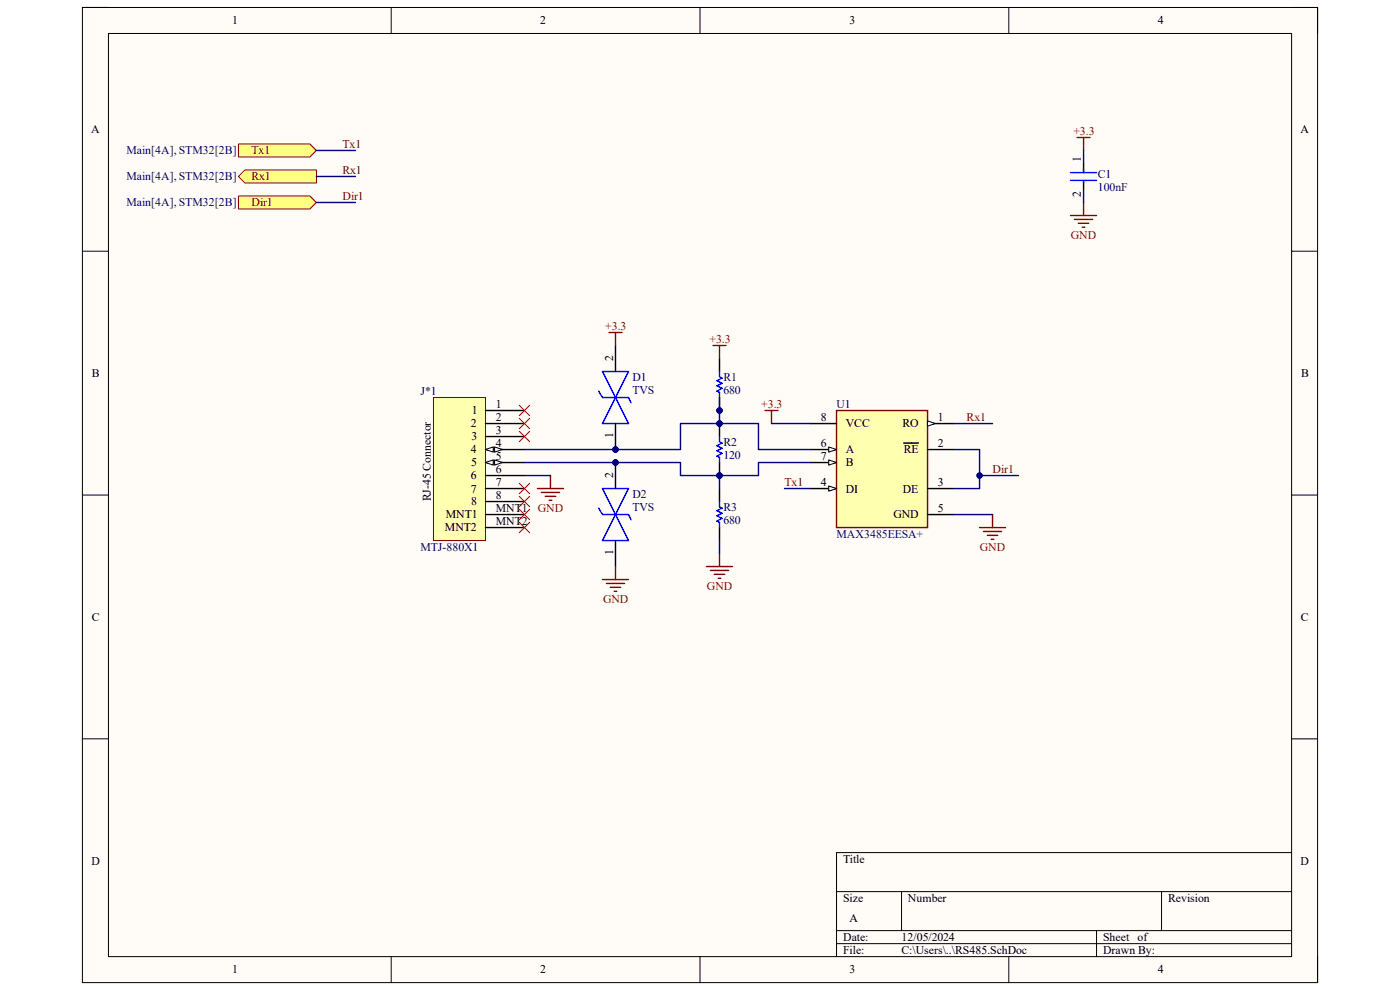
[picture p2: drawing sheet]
<svg xmlns="http://www.w3.org/2000/svg" width="297mm" height="210mm" viewBox="0 0 297 210" stroke-linecap="round" stroke-linejoin="round" font-family="sans-serif">
<path d="M17.5 1.6h262v206.8h-262z" fill-rule="evenodd" fill="#fffcf8"/>
<path d="M17.5 1.6h262v206.8h-262z" fill="none" stroke="#000" stroke-width=".21"/>
<path d="M23 7.1h251v195.8h-251z" fill-rule="evenodd" fill="#fffcf8"/>
<g fill="none" stroke="#000" stroke-width=".21">
<path d="M17.5 1.6h5.5M23 7.1h251v195.8h-251zM83 1.6v5.5M148.5 1.6v5.5M214 1.6v5.5M274 1.6h5.5v5.5M17.5 53.3h5.5M274 53.3h5.5M17.5 105h5.5M274 105h5.5M17.5 156.7h5.5M274 156.7h5.5"/>
<path d="M177.5 189.1h96.5M177.5 197.4h96.5M191.3 189.1v8.3M232.6 197.4v5.5M246.4 189.1v8.3M274 180.9h-96.5v22M83 202.9v5.5M148.5 202.9v5.5M177.5 200.2h96.5M214 202.9v5.5M279.5 202.9v5.5"/>
</g>
<path d="M177.5 87.1h19.3v24.8h-19.3z" fill-rule="evenodd" fill="#ffffb0"/>
<path d="M177.5 87.1h19.3v24.8h-19.3z" fill="none" stroke="#800000" stroke-width=".3"/>
<path d="M171.9 89.9h5.6M171.9 95.4h5.6M191.7 94h3.1M196.8 95.4h5.5" fill="none" stroke="#000" stroke-width=".3"/>
<path d="M175.8 94.8l1.7 .6-1.7 .5z" fill="#f8fcff"/>
<path d="M175.8 94.8l1.7 .6-1.7 .5z" fill="none" stroke="#000" stroke-width=".21"/>
<path d="M171.9 98.1h5.6" fill="none" stroke="#000" stroke-width=".3"/>
<path d="M175.8 97.6l1.7 .5-1.7 .6z" fill="#f8fcff"/>
<path d="M175.8 97.6l1.7 .5-1.7 .6z" fill="none" stroke="#000" stroke-width=".21"/>
<path d="M171.9 103.6h5.6M196.8 103.6h5.5" fill="none" stroke="#000" stroke-width=".3"/>
<path d="M175.8 103.1l1.7 .5-1.7 .6z" fill="#f8fcff"/>
<path d="M175.8 103.1l1.7 .5-1.7 .6z" fill="none" stroke="#000" stroke-width=".21"/>
<path d="M196.8 89.9h5.5" fill="none" stroke="#000" stroke-width=".3"/>
<path d="M196.8 89.3l1.6 .6-1.6 .5z" fill="#f8fcff"/>
<path d="M196.8 89.3l1.6 .6-1.6 .5z" fill="none" stroke="#000" stroke-width=".21"/>
<path d="M196.8 109.2h5.5" fill="none" stroke="#000" stroke-width=".3"/>
<path d="M50.6 30.5h15.2l1.3 1.4-1.3 1.4h-15.2z" fill-rule="evenodd" fill="#ffff80"/>
<path d="M50.6 30.5h15.2l1.3 1.4-1.3 1.4h-15.2z" fill="none" stroke="#800000" stroke-width=".21"/>
<path d="M50.6 37.4l1.4-1.3h15.1v2.7h-15.1z" fill-rule="evenodd" fill="#ffff80"/>
<path d="M50.6 37.4l1.4-1.3h15.1v2.7h-15.1z" fill="none" stroke="#800000" stroke-width=".21"/>
<path d="M50.6 41.6h15.2l1.3 1.4-1.3 1.3h-15.2z" fill-rule="evenodd" fill="#ffff80"/>
<path d="M50.6 41.6h15.2l1.3 1.4-1.3 1.3h-15.2z" fill="none" stroke="#800000" stroke-width=".21"/>
<path d="M229.9 34.7v1.9M229.9 38.5v1.7" fill="none" stroke="#000" stroke-width=".3"/>
<path d="M227.1 36.6h5.5M227.1 38.3h5.5M229.9 35.8v.8M229.9 38.5v.3" fill="none" stroke="#00f" stroke-width=".3"/>
<path d="M92 84.3h11v30.4h-11z" fill-rule="evenodd" fill="#ffffb0"/>
<path d="M92 84.3h11v30.4h-11z" fill="none" stroke="#800000" stroke-width=".21"/>
<path d="M103 87.1h8.3M103 89.8h8.3M103 92.6h8.3M103 95.4h8.3" fill="none" stroke="#000" stroke-width=".3"/>
<path d="M103 95.4l1.6-.6v1.1z" fill="#f8fcff"/>
<path d="M103 95.4l1.6-.6v1.1z" fill="none" stroke="#000" stroke-width=".21"/>
<path d="M104.9 94.8l1.7 .6-1.7 .5z" fill="#f8fcff"/>
<path d="M104.9 94.8l1.7 .6-1.7 .5z" fill="none" stroke="#000" stroke-width=".21"/>
<path d="M103 98.1h8.3" fill="none" stroke="#000" stroke-width=".3"/>
<path d="M103 98.1l1.6-.5v1.1z" fill="#f8fcff"/>
<path d="M103 98.1l1.6-.5v1.1z" fill="none" stroke="#000" stroke-width=".21"/>
<path d="M104.9 97.6l1.7 .5-1.7 .6z" fill="#f8fcff"/>
<path d="M104.9 97.6l1.7 .5-1.7 .6z" fill="none" stroke="#000" stroke-width=".21"/>
<path d="M103 100.9h8.3M103 103.6h8.3M103 106.4h8.3M103 109.2h8.3M103 111.9h8.3" fill="none" stroke="#000" stroke-width=".3"/>
<path d="M110.2 86l2.2 2.2M110.2 88.7l2.2 2.2M110.2 91.5l2.2 2.2M112.4 86l-2.2 2.2M112.4 88.7l-2.2 2.2M112.4 91.5l-2.2 2.2M110.2 105.3l2.2 2.2M110.2 102.5l2.2 2.2M112.4 105.3l-2.2 2.2M112.4 102.5l-2.2 2.2" fill="none" stroke="#f00" stroke-width=".21"/>
<circle cx="130.6" cy="98.1" r=".55" fill="#000080"/>
<circle cx="130.6" cy="98.1" r=".55" fill="none" stroke="#000080" stroke-width=".21"/>
<path d="M127 107.8l.8 1.4h5.5l.6 1.1M127.8 103.6h5.5l-5.5 11.1h5.5z" fill="none" stroke="#00f" stroke-width=".3"/>
<path d="M130.6 98.1v5.5M130.6 114.7v5.5" fill="none" stroke="#000" stroke-width=".3"/>
<circle cx="130.6" cy="98.1" r=".55" fill="#000080"/>
<circle cx="130.6" cy="98.1" r=".55" fill="none" stroke="#000080" stroke-width=".21"/>
<circle cx="130.6" cy="95.4" r=".55" fill="#000080"/>
<circle cx="130.6" cy="95.4" r=".55" fill="none" stroke="#000080" stroke-width=".21"/>
<path d="M127.8 78.8h5.5l-5.5 11h5.5zM127 83l.8 1.3h5.5l.6 1.1" fill="none" stroke="#00f" stroke-width=".3"/>
<path d="M130.6 89.8v5.6" fill="none" stroke="#000" stroke-width=".3"/>
<circle cx="130.6" cy="95.4" r=".55" fill="#000080"/>
<circle cx="130.6" cy="95.4" r=".55" fill="none" stroke="#000080" stroke-width=".21"/>
<path d="M130.6 73.3v5.5" fill="none" stroke="#000" stroke-width=".3"/>
<circle cx="152.6" cy="89.8" r=".55" fill="#000080"/>
<circle cx="152.6" cy="89.8" r=".55" fill="none" stroke="#000080" stroke-width=".21"/>
<circle cx="152.6" cy="100.9" r=".55" fill="#000080"/>
<circle cx="152.6" cy="100.9" r=".55" fill="none" stroke="#000080" stroke-width=".21"/>
<path d="M152.6 89.8v2.8" fill="none" stroke="#000" stroke-width=".3"/>
<circle cx="152.6" cy="89.8" r=".55" fill="#000080"/>
<circle cx="152.6" cy="89.8" r=".55" fill="none" stroke="#000080" stroke-width=".21"/>
<path d="M152.6 98.1v2.8" fill="none" stroke="#000" stroke-width=".3"/>
<circle cx="152.6" cy="100.9" r=".55" fill="#000080"/>
<circle cx="152.6" cy="100.9" r=".55" fill="none" stroke="#000080" stroke-width=".21"/>
<path d="M152.6 92.6v1.1l.6 .3-1.1 .5 1.1 .6-1.1 .5 1.1 .6-1.1 .5 .5 .3v1.1M152.6 106.4v1.1l.6 .3-1.1 .5 1.1 .6-1.1 .5 1.1 .6-1.1 .5 .5 .3v1.1" fill="none" stroke="#00f" stroke-width=".3"/>
<path d="M152.6 103.6v2.8M152.6 111.9v2.8" fill="none" stroke="#000" stroke-width=".3"/>
<circle cx="152.6" cy="87.1" r=".55" fill="#000080"/>
<circle cx="152.6" cy="87.1" r=".55" fill="none" stroke="#000080" stroke-width=".21"/>
<path d="M152.6 76.1v2.7M152.6 84.3v2.8" fill="none" stroke="#000" stroke-width=".3"/>
<circle cx="152.6" cy="87.1" r=".55" fill="#000080"/>
<circle cx="152.6" cy="87.1" r=".55" fill="none" stroke="#000080" stroke-width=".21"/>
<path d="M152.6 78.8v1.1l.6 .3-1.1 .5 1.1 .6-1.1 .5 1.1 .6-1.1 .6 .5 .2v1.1" fill="none" stroke="#00f" stroke-width=".3"/>
<path d="M110.2 108.1l2.2 2.2M110.2 110.8l2.2 2.2M112.4 108.1l-2.2 2.2M112.4 110.8l-2.2 2.2" fill="none" stroke="#f00" stroke-width=".21"/>
<g fill="none" stroke="#800000" stroke-width=".3">
<path d="M228.5 29.2h2.8M229.9 29.2v2.7M227.1 45.7h5.5M227.9 46.5h3.9M228.8 47.4h2.2M229.6 48.2h.6M229.9 43v2.7M129.2 70.5h2.8M130.6 70.5v2.8M151.3 73.3h2.7M152.6 73.3v2.8M162.3 87.1h2.8"/>
<path d="M163.7 87.1v2.7M114 103.6h5.5M114.9 104.5h3.8M115.7 105.3h2.2M116.5 106.1h.6M116.8 100.9v2.7M152.6 117.4v2.8M207.8 111.9h5.5M208.6 112.7h3.9M209.5 113.6h2.2M210.3 114.4h.5M210.6 109.2v2.7"/>
<path d="M127.8 122.9h5.5M128.6 123.8h3.9M129.5 124.6h2.2M130.3 125.4h.6M130.6 120.2v2.7M149.9 120.2h5.5M150.7 121h3.9M151.5 121.8h2.2M152.4 122.7h.5"/>
</g>
<path d="M67.1 31.9h8.3M67.1 37.4h8.3M67.1 43h8.3M163.7 89.8h8.2M202.3 109.2h8.3M207.8 100.9h8.3" fill="none" stroke="#000080" stroke-width=".3"/>
<circle cx="207.8" cy="100.9" r=".55" fill="#000080"/>
<circle cx="207.8" cy="100.9" r=".55" fill="none" stroke="#000080" stroke-width=".21"/>
<path d="M111.3 95.4h19.3M202.3 89.9h8.3M111.3 100.9h5.5M166.4 103.6h5.5" fill="none" stroke="#000080" stroke-width=".3"/>
<circle cx="130.6" cy="95.4" r=".55" fill="#000080"/>
<circle cx="130.6" cy="95.4" r=".55" fill="none" stroke="#000080" stroke-width=".21"/>
<path d="M111.3 98.1h19.3" fill="none" stroke="#000080" stroke-width=".3"/>
<circle cx="130.6" cy="98.1" r=".55" fill="#000080"/>
<circle cx="130.6" cy="98.1" r=".55" fill="none" stroke="#000080" stroke-width=".21"/>
<path d="M152.6 84.3v5.5" fill="none" stroke="#000080" stroke-width=".3"/>
<circle cx="152.6" cy="89.8" r=".55" fill="#000080"/>
<circle cx="152.6" cy="89.8" r=".55" fill="none" stroke="#000080" stroke-width=".21"/>
<circle cx="152.6" cy="87.1" r=".55" fill="#000080"/>
<circle cx="152.6" cy="87.1" r=".55" fill="none" stroke="#000080" stroke-width=".21"/>
<path d="M152.6 100.9v2.7" fill="none" stroke="#000080" stroke-width=".3"/>
<circle cx="152.6" cy="100.9" r=".55" fill="#000080"/>
<circle cx="152.6" cy="100.9" r=".55" fill="none" stroke="#000080" stroke-width=".21"/>
<path d="M130.6 98.1h13.8v2.8h16.5v-2.8h11M152.6 114.7v2.7" fill="none" stroke="#000080" stroke-width=".3"/>
<circle cx="130.6" cy="98.1" r=".55" fill="#000080"/>
<circle cx="130.6" cy="98.1" r=".55" fill="none" stroke="#000080" stroke-width=".21"/>
<circle cx="152.6" cy="100.9" r=".55" fill="#000080"/>
<circle cx="152.6" cy="100.9" r=".55" fill="none" stroke="#000080" stroke-width=".21"/>
<path d="M130.6 95.4h13.8v-5.6h16.5v5.6h11" fill="none" stroke="#000080" stroke-width=".3"/>
<circle cx="130.6" cy="95.4" r=".55" fill="#000080"/>
<circle cx="130.6" cy="95.4" r=".55" fill="none" stroke="#000080" stroke-width=".21"/>
<circle cx="152.6" cy="89.8" r=".55" fill="#000080"/>
<circle cx="152.6" cy="89.8" r=".55" fill="none" stroke="#000080" stroke-width=".21"/>
<path d="M202.3 95.4h5.5v8.2h-5.5" fill="none" stroke="#000080" stroke-width=".3"/>
<circle cx="207.8" cy="100.9" r=".55" fill="#000080"/>
<circle cx="207.8" cy="100.9" r=".55" fill="none" stroke="#000080" stroke-width=".21"/>
<path d="M229.9 31.9v2.8M229.9 40.2v2.8" fill="none" stroke="#000080" stroke-width=".3"/>
<g font-size="2.5">
<text x="49.3" y="5.2">1</text>
<text x="114.6" y="5.2">2</text>
<text x="180.2" y="5.2">3</text>
<text x="245.6" y="5.2">4</text>
<text x="19.3" y="28.3">A</text>
<text x="275.9" y="28.3">A</text>
<text x="229.3" y="34.4" transform="rotate(-90 229.3 34.4)">1</text>
<text x="229.3" y="41.9" transform="rotate(-90 229.3 41.9)">2</text>
<text x="130.1" y="76.6" transform="rotate(-90 130.1 76.6)">2</text>
<text x="19.5" y="80">B</text>
<text x="276" y="80">B</text>
<text x="100.1" y="87.9">1</text>
<text x="105.2" y="86.5">1</text>
<text x="105.2" y="89.3">2</text>
<text x="174.2" y="89.3">8</text>
<text x="199" y="89.3">1</text>
<text x="99.9" y="90.7">2</text>
<text x="100" y="93.4">3</text>
<text x="105.2" y="92">3</text>
<text x="105.2" y="94.8">4</text>
<text x="130.1" y="93" transform="rotate(-90 130.1 93)">1</text>
<text x="174.1" y="94.8">6</text>
<text x="179.4" y="90.7">VCC</text>
<text x="191.5" y="90.7">RO</text>
<text x="199" y="94.8">2</text>
<text x="99.9" y="96.2">4</text>
<text x="99.9" y="101.7">6</text>
<text x="100" y="98.9">5</text>
<text x="105.2" y="97.6">5</text>
<text x="105.2" y="100.3">6</text>
<text x="130.1" y="101.4" transform="rotate(-90 130.1 101.4)">2</text>
<text x="174.1" y="97.6">7</text>
<text x="179.4" y="96.2">A</text>
<text x="179.4" y="98.9">B</text>
<text x="191.7" y="96.2">RE</text>
<text x="91.4" y="106.4" transform="rotate(-90 91.4 106.4)">RJ-45 Connector</text>
<text x="99.9" y="104.5">7</text>
<text x="99.9" y="107.2">8</text>
<text x="105.2" y="103.1">7</text>
<text x="105.2" y="105.8">8</text>
<text x="174.1" y="103.1">4</text>
<text x="179.4" y="104.5">DI</text>
<text x="191.6" y="104.5">DE</text>
<text x="199" y="103.1">3</text>
<text x="94.4" y="112.7">MNT2</text>
<text x="94.6" y="110">MNT1</text>
<text x="105.2" y="108.6">MNT1</text>
<text x="105.2" y="111.3">MNT2</text>
<text x="189.5" y="110">GND</text>
<text x="199" y="108.6">5</text>
<text x="130.1" y="117.8" transform="rotate(-90 130.1 117.8)">1</text>
<text x="19.5" y="131.7">C</text>
<text x="276" y="131.7">C</text>
<text x="19.4" y="183.4">D</text>
<text x="178.9" y="183">Title</text>
<text x="275.9" y="183.4">D</text>
<text x="178.9" y="191.3">Size</text>
<text x="192.6" y="191.3">Number</text>
<text x="247.8" y="191.3">Revision</text>
<text x="180.2" y="195.5">A</text>
<text x="178.9" y="199.6">Date:</text>
<text x="178.9" y="202.4">File:</text>
<text x="191.3" y="199.6">12/05/2024</text>
<text x="191.3" y="202.4">C:\Users\..\RS485.SchDoc</text>
<text x="234" y="202.4">Drawn By:</text>
<text x="234" y="199.6">Sheet</text>
<text x="241.4" y="199.6">of</text>
<text x="49.3" y="206.5">1</text>
<text x="114.6" y="206.5">2</text>
<text x="180.2" y="206.5">3</text>
<text x="245.6" y="206.5">4</text>
</g>
<g font-size="2.5" fill="#800000">
<text x="227.7" y="28.6">+3.3</text>
<text x="53.3" y="32.7">Tx1</text>
<text x="72.6" y="31.4">Tx1</text>
<text x="53.3" y="38.3">Rx1</text>
<text x="72.6" y="36.9">Rx1</text>
<text x="53.3" y="43.8">Dir1</text>
<text x="72.6" y="42.4">Dir1</text>
<text x="227.2" y="50.7">GND</text>
<text x="128.4" y="70">+3.3</text>
<text x="150.5" y="72.7">+3.3</text>
<text x="161.5" y="86.5">+3.3</text>
<text x="205.1" y="89.3">Rx1</text>
<text x="210.6" y="100.3">Dir1</text>
<text x="166.4" y="103.1">Tx1</text>
<text x="114.1" y="108.6">GND</text>
<text x="207.9" y="116.9">GND</text>
<text x="150" y="125.1">GND</text>
<text x="127.9" y="127.9">GND</text>
</g>
<g font-size="2.5" fill="#000080">
<text x="26.8" y="32.7">Main[4A], STM32[2B]</text>
<text x="26.8" y="38.3">Main[4A], STM32[2B]</text>
<text x="232.9" y="37.7">C1</text>
<text x="232.9" y="40.5">100nF</text>
<text x="26.8" y="43.8">Main[4A], STM32[2B]</text>
<text x="89.2" y="83.8">J*1</text>
<text x="134.2" y="80.7">D1</text>
<text x="134.2" y="83.5">TVS</text>
<text x="153.5" y="80.7">R1</text>
<text x="153.5" y="83.5">680</text>
<text x="177.5" y="86.5">U1</text>
<text x="153.5" y="94.5">R2</text>
<text x="153.5" y="97.3">120</text>
<text x="134.2" y="105.6">D2</text>
<text x="134.2" y="108.3">TVS</text>
<text x="153.5" y="108.3">R3</text>
<text x="153.5" y="111.1">680</text>
<text x="89.2" y="116.9">MTJ-880X1</text>
<text x="177.5" y="114.1">MAX3485EESA+</text>
</g>
</svg>
